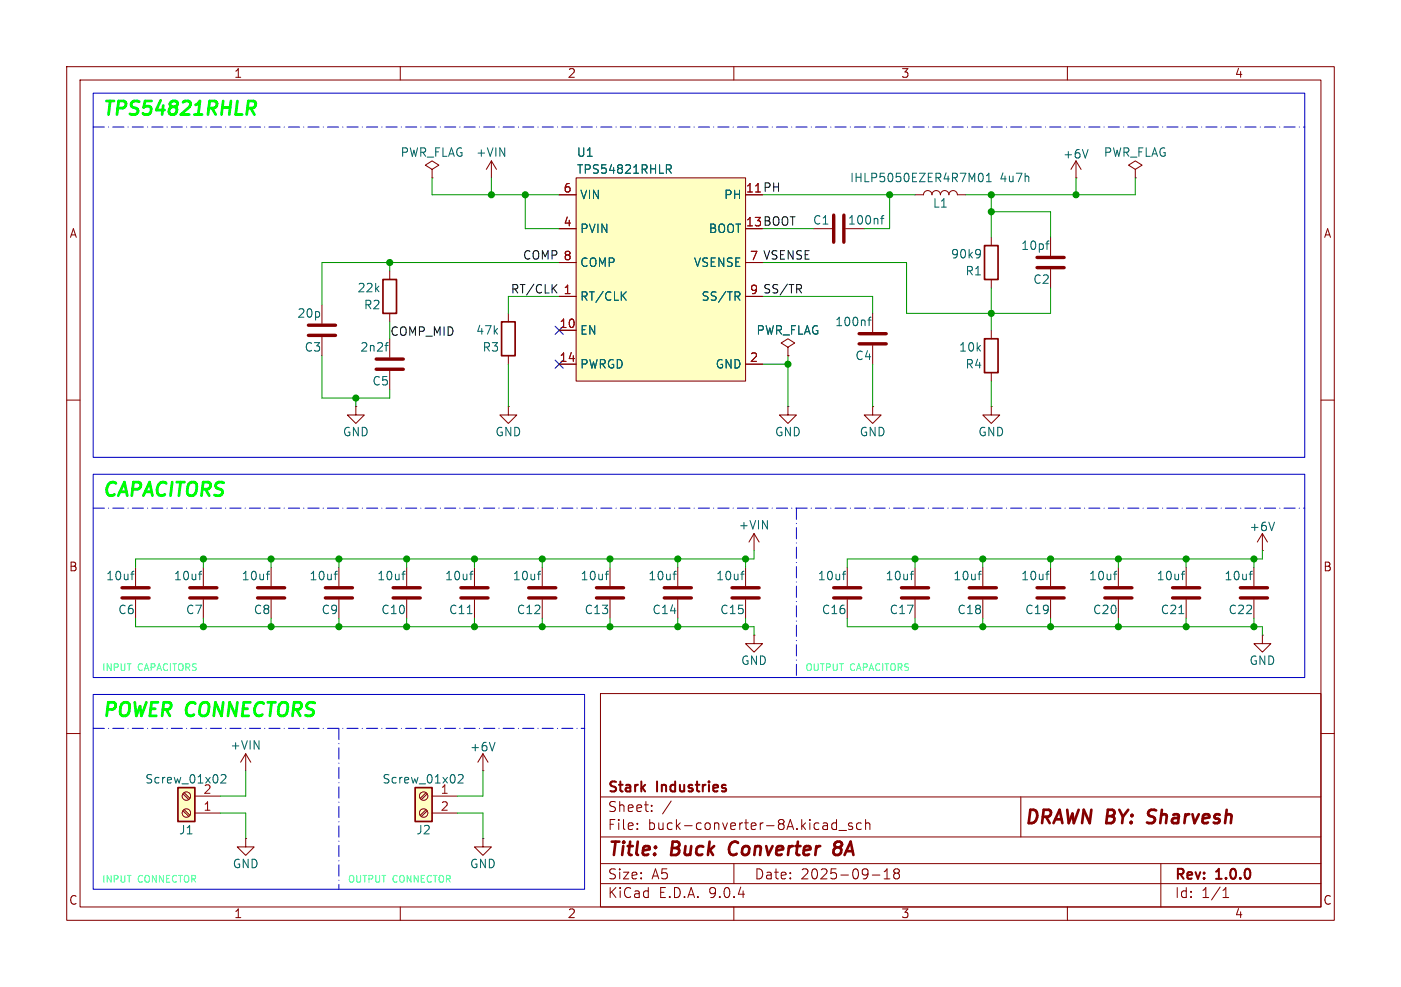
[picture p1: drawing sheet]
<svg xmlns="http://www.w3.org/2000/svg" width="210mm" height="148mm" viewBox="0 0 210 148" stroke-linecap="round" stroke-linejoin="round" font-family="sans-serif">
<g fill="none" stroke="#840000" stroke-width=".15">
<path d="M10 10h190v128h-190zM12 12h186v124h-186zM60 10v2M110 10v2M160 10v2M121.9 34.3h2.8M48.3 45.7v2.8M48.3 50.5v2.8M58.4 40.6v1.3M58.4 47v1.3M58.4 50.8v2.8M58.4 55.6v2.8"/>
<path d="M76.2 47v1.3M76.2 53.3v1.3M10 60h2M53.3 61v1.2h1.3l-1.3 1.3-1.2-1.3h1.2M53.3 61h.1M76.2 61v1.2h1.3l-1.3 1.3-1.3-1.3h1.3M76.2 61h.1M198 60h2M20.3 85.1v2.8M20.3 89.9v2.8M50.8 85.1v2.8M50.8 89.9v2.8"/>
<path d="M61 85.1v2.8M61 89.9v2.8M71.1 85.1v2.8M71.1 89.9v2.8M81.3 85.1v2.8M81.3 89.9v2.8M127 85.1v2.8M127 89.9v2.8M147.3 85.1v2.8M147.3 89.9v2.8M10 110h2M36.8 113l-.7 1.3"/>
<path d="M36.8 113l.8 1.3M36.8 113v2.6M72.4 115.6h.1M72.4 113l-.8 1.3M72.4 113l.8 1.3M72.4 113v2.6M90 104h108v32h-108zM90 119.5h108M153 119.5v6M198 110h2M60 136v2M72.4 125.7v1.3h1.3l-1.3 1.3-1.3-1.3h1.3"/>
<path d="M72.4 125.7h.1M90 132.5h108M90 129.5h108M90 125.5h108M95.5 124.2v.2M95.5 123.5v.1M97.7 121.5v.2M97.7 120.8v.1M100.6 120.1l-1.3 1.9M110 136v2M110 129.5v3M125.4 122.9v1.5"/>
<path d="M125.4 123.5l-.4-.1-.3 .3v.4l.1 .2h.6M125.8 124.5h1.1M127.8 123.5l-.4-.1-.2 .2v.2l.6 .2v.3h-.6M129.1 123.5l-.4-.1-.3 .3v.4l.1 .2h.6M129.7 123.5a.37 .37 0 0 1 .7 .1v.8M129.7 122.9v1.5M130.8 131.2h1.1M132.5 131.8h.9M132.5 130.7l.5-.4v1.5M134.3 130.9l-.3 .3v.4l.3 .2 .4-.1 .1-.2v-.4l-.3-.2M134.3 130.9l-.3-.3v-.2l.3-.1 .4 .1 .1 .2v.2l-.3 .1M134.3 130.9h.2"/>
<path d="M160 136v2M174 129.5v6.5M183.3 134.6h.9M183.3 133.5l.5-.4v1.5"/>
</g>
<path d="M109.6 126.5a1.27 1.27 0 0 0 0 1.6M125.4 127.1a.65 .65 0 0 0-.3 1 .66 .66 0 0 0 .8-.1M125.4 127.1h.4M125.8 127.1l.2 .1M125.9 126.2a.66 .66 0 0 0-.8 .4v.3l.3 .2M126 127l-.2 .1M171.9 123.3l.3 .1M172.2 121.6l-.1 .2 .1 .4" fill="none" stroke="#840000" stroke-width=".4"/>
<g fill="none" stroke="#840000" stroke-width=".51">
<path d="M125 32.3v4M126.5 32.3v4M46.2 50.3h4.1M46.2 48.8h4.1M56.4 55.4h4.1M56.4 53.8h4.1M18.3 89.7h4.1M18.3 88.1h4.1M48.8 89.7h4M48.8 88.1h4M58.9 89.7h4.1M58.9 88.1h4.1"/>
<path d="M69.1 89.7h4.1M69.1 88.1h4.1M79.2 89.7h4.1M79.2 88.1h4.1M125 89.7h4M125 88.1h4M145.3 89.7h4.1M145.3 88.1h4.1"/>
</g>
<g fill="none" stroke="#006464" stroke-width=".15">
<path d="M132 32.8h.5M132.5 32.3l-.3 .2v1.1M57.7 51.8h.5M58.2 51.4h-.3M19.6 86.1h.5M20.1 85.7h-.3M50.1 86.1h.5M50.6 85.7h-.3M60.2 86.1h.5M60.7 85.7h-.2M70 92h.8M70.4 86.1h.5"/>
<path d="M70.9 85.7h-.3M80.6 86.1h.4M81 85.7h-.2M126.3 86.1h.5M126.8 85.7h-.3M146.6 86.1h.5M147.1 85.7h-.3M74.2 111.3l-.4 1.3"/>
</g>
<path d="M57.4 41.9h2v5.1h-2zM75.2 48.3h2v5h-2z" fill="none" stroke="#840000" stroke-width=".25"/>
<path d="M62.2 118.1h2.6v5.1h-2.6z" fill="#ffffc2"/>
<path d="M62.2 118.1h2.6v5.1h-2.6z" fill="none" stroke="#840000" stroke-width=".25"/>
<g fill="none" stroke="#840000" stroke-width=".15">
<path d="M63.9 118.9l-.9 .8M64 119l-.8 .9M64.8 119.4h3.8M63.9 121.4l-.9 .9M64 121.6l-.8 .8M64.8 121.9h3.8"/>
<circle cx="63.5" cy="119.4" r=".63"/>
<circle cx="63.5" cy="121.9" r=".63"/>
</g>
<path d="M68.7 116.3l.5-.2 .2 .2v.2l-.8 .9h.8" fill="none" stroke="#006464" stroke-width=".15"/>
<path d="M26.7 118.1h2.5v5.1h-2.5z" fill="#ffffc2"/>
<path d="M26.7 118.1h2.5v5.1h-2.5z" fill="none" stroke="#840000" stroke-width=".25"/>
<g fill="none" stroke="#840000" stroke-width=".15">
<path d="M64.8 25.4l1-.6-1-.7-1 .7 1 .6v1.3M64.8 26.7h.1M73.7 24.1l-.8 1.3M73.7 24.1l.7 1.3M73.7 24.1v2.6M170.2 25.4l1-.6-1-.7-1 .7 1 .6v1.3M170.2 26.7h.1M30.5 85.1v2.8M30.5 89.9v2.8M40.6 85.1v2.8M40.6 89.9v2.8M113 95.3v1.2h1.3l-1.3 1.3-1.2-1.3h1.2"/>
<path d="M113 95.3h.1M113 80l-.7 1.3M113 80l.8 1.3M113 80v2.6M137.2 85.1v2.8M137.2 89.9v2.8M27.4 119l.9 .9M27.6 118.9l.9 .8M29.2 119.4h3.8M27.4 121.6l.9 .8M27.6 121.4l.9 .9M29.2 121.9h3.8"/>
<path d="M36.8 125.7v1.3h1.3l-1.3 1.3-1.2-1.3h1.2M36.8 125.7h.1"/>
<circle cx="27.9" cy="119.4" r=".63"/>
<circle cx="27.9" cy="121.9" r=".63"/>
</g>
<path d="M29.8 86.1h.4M30.2 85.7h-.2M39.9 86.1h.5M40.4 85.7h-.2M136.4 86.1h.5M136.9 85.7h-.2M33.1 116.3l.5-.2 .2 .2 .1 .2-.8 .9h.8" fill="none" stroke="#006464" stroke-width=".15"/>
<path d="M28.4 89.7h4.1M28.4 88.1h4.1M38.6 89.7h4.1M38.6 88.1h4.1M135.1 89.7h4.1M135.1 88.1h4.1" fill="none" stroke="#840000" stroke-width=".51"/>
<path d="M86.4 26.7h25.4v30.5h-25.4z" fill="#ffffc2"/>
<g fill="none" stroke="#840000" stroke-width=".15">
<path d="M83.8 29.2h2.6M83.8 34.3h2.6M83.8 39.4h2.6M86.4 26.7h25.4v30.5h-25.4zM111.8 39.4h2.5M137.2 29.2h1.2a.64 .64 0 0 1 .7-.6 .64 .64 0 0 1 .6 .6 .64 .64 0 0 1 .6-.6 .64 .64 0 0 1 .7 .6 .64 .64 0 0 1 .6-.6 .64 .64 0 0 1 .6 .6 .64 .64 0 0 1 .7-.6 .64 .64 0 0 1 .6 .6h1.3M148.6 35.6v1.2M157.5 35.6v2.8M161.3 26.7h.1M161.3 24.1l-.8 1.3M161.3 24.1l.8 1.3M161.3 24.1v2.6"/>
<path d="M83.8 44.5h2.6M83.8 49.5h2.6M83.8 54.6h2.6M111.8 44.5h2.5M111.8 54.6h2.5M118.1 52.1l1-.7-1-.6-1 .6 1 .7v1.2M118.1 53.3h.1M130.8 47v2.8M130.8 51.8v2.8M148.6 41.9v1.3M148.6 49.5v1.3M148.6 55.9v1.3"/>
<path d="M157.5 40.4v2.8M118.1 61v1.2h1.3l-1.3 1.3-1.3-1.3h1.3M118.1 61h.1M130.8 61v1.2h1.3l-1.3 1.3-1.3-1.3h1.3M130.8 61h.1M148.6 61v1.2h1.3l-1.3 1.3-1.3-1.3h1.3M148.6 61h.1M91.4 85.1v2.8M91.4 89.9v2.8M101.6 85.1v2.8M101.6 89.9v2.8M111.8 85.1v2.8"/>
<path d="M111.8 89.9v2.8M157.5 85.1v2.8M157.5 89.9v2.8M167.6 85.1v2.8M167.6 89.9v2.8M177.8 85.1v2.8M177.8 89.9v2.8M188 85.1v2.8M188 89.9v2.8M189.2 82.6h.1M189.2 95.3v1.2h1.3l-1.3 1.3-1.2-1.3h1.2M189.2 95.3h.1"/>
<path d="M189.2 80l-.7 1.3M189.2 80l.8 1.3M189.2 80v2.6"/>
</g>
<g fill="none" stroke="#006464" stroke-width=".15">
<path d="M99.9 24.7h.5l.2 .3-.1 .3-.6 .1M100.2 25.4l.4 .6M146.7 37.4l.2 .1a1.07 1.07 0 0 1-.1 1.1M146.8 26h.2a.69 .69 0 0 1 .5 .5 .69 .69 0 0 1-.3 .7h-.4M147 38l-.3 .2M147.9 27.2h.7M147.9 26.3l.3-.3v1.2M156.8 36.6h.4M157.2 36.1l-.2 .1M163.1 22.4l-.4 1.3M93.3 44.3l.6 .7M93.9 43.8l-.8 .7"/>
<path d="M110.5 44.4l.4 .6M110.8 43.8l.1 .2-.1 .4M130.1 48h.5M130.6 47.6l-.3 .2v1M191 78.3l-.4 1.3M90.7 86.1h.5M91.2 85.7h-.2M100.9 86.1h.5M101.4 85.7h-.3M111 86.1h.5M111.5 85.7h-.2M156.8 86.1h.4"/>
<path d="M157.2 85.7h-.2M166.9 86.1h.5M167.4 85.7h-.2M176.7 92h.7M177.1 86.1h.5M177.6 85.7h-.3M187.2 86.1h.5M187.7 85.7h-.2"/>
</g>
<g fill="none" stroke="#840000" stroke-width=".51">
<path d="M155.4 38.6h4.1M128.8 51.6h4M128.8 50h4M155.4 40.1h4.1M89.4 89.7h4.1M89.4 88.1h4.1M99.6 89.7h4M99.6 88.1h4M109.7 89.7h4.1M109.7 88.1h4.1M155.4 89.7h4.1M155.4 88.1h4.1"/>
<path d="M165.6 89.7h4.1M165.6 88.1h4.1M175.8 89.7h4M175.8 88.1h4M185.9 89.7h4.1M185.9 88.1h4.1"/>
</g>
<path d="M147.6 36.8h2v5.1h-2zM147.6 50.8h2v5.1h-2z" fill="none" stroke="#840000" stroke-width=".25"/>
<path d="M82.9 43.2l.6 .7M83.5 42.7l-.7 .7M119.7 43.3l.4 .6M120 42.7l.1 .2-.1 .4" fill="none" stroke="#0f0f0f" stroke-width=".15"/>
<path d="M14 19.1h181.6M14 76.2h181.6M119.4 76.2v25.4M14 109.2h73.6M50.8 109.2v24.2" fill="none" stroke="#0000c2" stroke-width=".15" stroke-dasharray="1.7 .6 0 .6"/>
<g fill="none" stroke="#009600" stroke-width=".15">
<path d="M58.4 39.4v1.2M64.8 26.7v2.5h19M73.7 26.7v2.5M78.7 29.2v5.1h5.1M83.8 39.4h-35.5v6.3M114.3 29.2h22.9M114.3 39.4h21.6v7.6h21.6v-3.8M114.3 34.3h7.6M133.3 29.2v5.1h-3.8M148.6 29.2v6.4M148.6 31.8h8.9v3.8M161.3 26.7v2.5"/>
<path d="M170.2 26.7v2.5h-25.4M48.3 53.3v6.4h10.1v-1.3M53.3 59.7v1.3M58.4 48.3v2.5M76.2 54.6v6.4M83.8 44.5h-7.6v2.5M114.3 44.5h16.5v2.5M114.3 54.6h3.8M118.1 53.3v7.7M130.8 54.6v6.4M148.6 43.2v6.3M148.6 57.2v3.8"/>
<path d="M20.3 92.7v1.3h92.7v1.3M30.5 83.8v1.3M30.5 92.7v1.3M40.6 83.8v1.3M40.6 92.7v1.3M50.8 83.8v1.3M50.8 92.7v1.3M61 83.8v1.3M61 92.7v1.3M71.1 83.8v1.3M71.1 92.7v1.3M81.3 83.8v1.3"/>
<path d="M81.3 92.7v1.3M91.4 83.8v1.3M91.4 92.7v1.3M101.6 83.8v1.3M101.6 92.7v1.3M111.8 83.8v1.3M111.8 92.7v1.3M113 82.6v1.2h-92.7v1.3M127 92.7v1.3h62.2v1.3M137.2 83.8v1.3M137.2 92.7v1.3M147.3 83.8v1.3"/>
<path d="M147.3 92.7v1.3M157.5 83.8v1.3M157.5 92.7v1.3M167.6 83.8v1.3M167.6 92.7v1.3M177.8 83.8v1.3M177.8 92.7v1.3M188 83.8v1.3M188 92.7v1.3M189.2 82.6v1.2h-62.2v1.3M36.8 115.6v3.8h-3.8M72.4 115.6v3.8h-3.8"/>
<path d="M33 121.9h3.8v3.8M68.6 121.9h3.8v3.8"/>
</g>
<path d="M83.2 48.9l1.2 1.2M83.2 54l1.2 1.2M84.4 48.9l-1.2 1.2M84.4 54l-1.2 1.2" fill="none" stroke="#000084" stroke-width=".15"/>
<path d="M37.2 15.1h.8l.2 .1a.59 .59 0 0 1-.3 1h-.8M37.6 16.2l.5 1" fill="none" stroke="#0f0" stroke-width=".41"/>
<path d="M14 14h181.6v54.6h-181.6zM14 71.1h181.6v30.5h-181.6zM14 104.1h73.6v29.3h-73.6z" fill="none" stroke="#0000c2" stroke-width=".15"/>
<g fill="#009600" stroke="#009600" stroke-width=".15">
<circle cx="53.3" cy="59.7" r=".46"/>
<circle cx="30.5" cy="83.8" r=".46"/>
<circle cx="73.7" cy="29.2" r=".46"/>
<circle cx="78.7" cy="29.2" r=".46"/>
<circle cx="157.5" cy="94" r=".46"/>
<circle cx="177.8" cy="83.8" r=".46"/>
<circle cx="157.5" cy="83.8" r=".46"/>
<circle cx="167.6" cy="94" r=".46"/>
<circle cx="177.8" cy="94" r=".46"/>
<circle cx="167.6" cy="83.8" r=".46"/>
<circle cx="188" cy="94" r=".46"/>
<circle cx="137.2" cy="94" r=".46"/>
<circle cx="137.2" cy="83.8" r=".46"/>
<circle cx="147.3" cy="83.8" r=".46"/>
<circle cx="147.3" cy="94" r=".46"/>
<circle cx="133.3" cy="29.2" r=".46"/>
<circle cx="118.1" cy="54.6" r=".46"/>
<circle cx="30.5" cy="94" r=".46"/>
<circle cx="40.6" cy="94" r=".46"/>
<circle cx="40.6" cy="83.8" r=".46"/>
<circle cx="58.4" cy="39.4" r=".46"/>
<circle cx="111.8" cy="94" r=".46"/>
<circle cx="91.4" cy="83.8" r=".46"/>
<circle cx="71.1" cy="83.8" r=".46"/>
<circle cx="91.4" cy="94" r=".46"/>
<circle cx="61" cy="83.8" r=".46"/>
<circle cx="61" cy="94" r=".46"/>
<circle cx="50.8" cy="83.8" r=".46"/>
<circle cx="81.3" cy="94" r=".46"/>
<circle cx="81.3" cy="83.8" r=".46"/>
<circle cx="71.1" cy="94" r=".46"/>
<circle cx="50.8" cy="94" r=".46"/>
<circle cx="148.6" cy="29.2" r=".46"/>
<circle cx="161.3" cy="29.2" r=".46"/>
<circle cx="148.6" cy="31.8" r=".46"/>
<circle cx="188" cy="83.8" r=".46"/>
<circle cx="148.6" cy="47" r=".46"/>
<circle cx="111.8" cy="83.8" r=".46"/>
<circle cx="101.6" cy="83.8" r=".46"/>
<circle cx="101.6" cy="94" r=".46"/>
</g>
<g font-size="2.8" fill="#0f0">
<text x="15.2" y="17.9">TPS54821RHLR</text>
<text x="15.2" y="75">CAPACITORS</text>
<text x="15.2" y="108.1">POWER CONNECTORS</text>
</g>
<g font-size="2.8" fill="#840000">
<text x="153.5" y="124.1">DRAWN BY:</text>
<text x="172.9" y="124.1">Sharvesh</text>
<text x="91" y="128.9">Title:</text>
<text x="100.7" y="128.9">Buck</text>
<text x="110.1" y="128.9">Converter</text>
<text x="126.6" y="128.9">8A</text>
</g>
<g font-size="2.1" fill="#840000">
<text x="91" y="119.2">Stark</text>
<text x="98.5" y="119.2">Industries</text>
<text x="91" y="124.7">File:</text>
<text x="91" y="122">Sheet:</text>
<text x="97.1" y="124.7">buck-converter-8A.kicad_sch</text>
<text x="91" y="134.9">KiCad</text>
<text x="91" y="132.1">Size:</text>
<text x="97.7" y="132.1">A5</text>
<text x="98.7" y="134.9">E.D.A.</text>
<text x="106.3" y="134.9">9.0.4</text>
<text x="113" y="132.1">Date:</text>
<text x="120" y="132.1">2025-09-18</text>
<text x="176" y="132.3">Rev:</text>
<text x="176" y="134.9">Id:</text>
<text x="180.1" y="134.9">1/1</text>
<text x="182.4" y="132.3">1.0.0</text>
</g>
<g font-size="1.8" fill="#840000">
<text x="35" y="11.9">1</text>
<text x="85" y="11.9">2</text>
<text x="135" y="11.9">3</text>
<text x="185" y="11.9">4</text>
<text x="10.3" y="35.9">A</text>
<text x="111.7" y="34">13 BOOT</text>
<text x="198.4" y="35.9">A</text>
<text x="10.3" y="85.9">B</text>
<text x="198.3" y="85.9">B</text>
<text x="10.3" y="135.9">C</text>
<text x="35" y="137.9">1</text>
<text x="85" y="137.9">2</text>
<text x="135" y="137.9">3</text>
<text x="185" y="137.9">4</text>
<text x="198.3" y="135.9">C</text>
</g>
<g font-size="1.8" fill="#006464">
<text x="60" y="23.7">PWR_FLAG</text>
<text x="71.3" y="23.7">+VIN</text>
<text x="86.4" y="23.7">U1</text>
<text x="159.3" y="24">+6V</text>
<text x="165.4" y="23.7">PWR_FLAG</text>
<text x="86.4" y="26.3">TPS54821RHLR</text>
<text x="127.3" y="27.5">IHLP5050EZER4R7M01</text>
<text x="149.9" y="27.5">4u7h</text>
<text x="86.9" y="30.1">VIN</text>
<text x="86.9" y="35.2">PVIN</text>
<text x="106.2" y="35.2">BOOT</text>
<text x="108.4" y="30.1">PH</text>
<text x="121.8" y="33.9">C1</text>
<text x="127" y="33.9">100nf</text>
<text x="139.7" y="31.3">L1</text>
<text x="86.9" y="40.2">COMP</text>
<text x="103.9" y="40.2">VSENSE</text>
<text x="142.5" y="39">90k9</text>
<text x="144.6" y="41.5">R1</text>
<text x="153" y="37.7">10pf</text>
<text x="44.5" y="47.9">20p</text>
<text x="53.5" y="44">22k</text>
<text x="54.5" y="46.6">R2</text>
<text x="86.9" y="45.3">RT/CLK</text>
<text x="105.1" y="45.3">SS/TR</text>
<text x="154.8" y="42.8">C2</text>
<text x="45.6" y="52.9">C3</text>
<text x="53.9" y="52.9">2n2f</text>
<text x="71.3" y="50.4">47k</text>
<text x="72.2" y="52.9">R3</text>
<text x="86.9" y="50.4">EN</text>
<text x="113.3" y="50.4">PWR_FLAG</text>
<text x="125.1" y="49.1">100nf</text>
<text x="143.7" y="52.9">10k</text>
<text x="55.7" y="58">C5</text>
<text x="86.9" y="55.5">PWRGD</text>
<text x="107.2" y="55.5">GND</text>
<text x="128.1" y="54.2">C4</text>
<text x="144.6" y="55.5">R4</text>
<text x="51.3" y="65.6">GND</text>
<text x="74.2" y="65.6">GND</text>
<text x="116.1" y="65.6">GND</text>
<text x="128.8" y="65.6">GND</text>
<text x="146.6" y="65.6">GND</text>
<text x="110.6" y="79.6">+VIN</text>
<text x="187.2" y="79.9">+6V</text>
<text x="15.8" y="87.2">10uf</text>
<text x="26" y="87.2">10uf</text>
<text x="36.1" y="87.2">10uf</text>
<text x="46.3" y="87.2">10uf</text>
<text x="56.5" y="87.2">10uf</text>
<text x="66.6" y="87.2">10uf</text>
<text x="76.8" y="87.2">10uf</text>
<text x="86.9" y="87.2">10uf</text>
<text x="97.1" y="87.2">10uf</text>
<text x="107.3" y="87.2">10uf</text>
<text x="122.5" y="87.2">10uf</text>
<text x="132.7" y="87.2">10uf</text>
<text x="142.8" y="87.2">10uf</text>
<text x="153" y="87.2">10uf</text>
<text x="163.1" y="87.2">10uf</text>
<text x="173.3" y="87.2">10uf</text>
<text x="183.5" y="87.2">10uf</text>
<text x="17.6" y="92.3">C6</text>
<text x="27.8" y="92.3">C7</text>
<text x="37.9" y="92.3">C8</text>
<text x="48.1" y="92.3">C9</text>
<text x="57.1" y="92.3">C10</text>
<text x="67.2" y="92.3">C11</text>
<text x="77.4" y="92.3">C12</text>
<text x="87.5" y="92.3">C13</text>
<text x="97.7" y="92.3">C14</text>
<text x="107.9" y="92.3">C15</text>
<text x="123.1" y="92.3">C16</text>
<text x="133.3" y="92.3">C17</text>
<text x="143.4" y="92.3">C18</text>
<text x="153.6" y="92.3">C19</text>
<text x="163.7" y="92.3">C20</text>
<text x="173.9" y="92.3">C21</text>
<text x="184.1" y="92.3">C22</text>
<text x="111" y="99.9">GND</text>
<text x="187.2" y="99.9">GND</text>
<text x="34.4" y="112.6">+VIN</text>
<text x="70.4" y="112.9">+6V</text>
<text x="21.7" y="117.7">Screw_01x02</text>
<text x="57.2" y="117.7">Screw_01x02</text>
<text x="26.7" y="125.3">J1</text>
<text x="62.3" y="125.3">J2</text>
<text x="34.8" y="130.4">GND</text>
<text x="70.4" y="130.4">GND</text>
</g>
<g font-size="1.8" fill="#a90000">
<text x="84.4" y="29">6</text>
<text x="111.7" y="29">11 PH</text>
<text x="111.7" y="29">11</text>
<text x="84.4" y="34">4</text>
<text x="111.7" y="34">13</text>
<text x="84.4" y="39.1">8</text>
<text x="112.3" y="39.1">7</text>
<text x="84.4" y="44.2">1</text>
<text x="112.3" y="44.2">9</text>
<text x="83.8" y="49.3">10</text>
<text x="83.8" y="54.4">14</text>
<text x="112.3" y="54.4">2</text>
<text x="30.4" y="119.1">2</text>
<text x="66" y="119.1">1</text>
<text x="30.4" y="121.7">1</text>
<text x="66" y="121.7">2</text>
</g>
<g font-size="1.8" fill="#0f0f0f">
<text x="78.3" y="39">COMP 8</text>
<text x="112.3" y="39.1">7 VSENSE</text>
<text x="76.5" y="44.1">RT/CLK</text>
<text x="112.3" y="44.2">9 SS/TR</text>
<text x="58.4" y="50.5">COMP_MID</text>
</g>
<g font-size="1.4" fill="#0ff">
<text x="15.2" y="100.8">INPUT</text>
<text x="20.7" y="100.8">CAPACITORS</text>
<text x="120.6" y="100.8">OUTPUT CAPACITORS</text>
<text x="15.2" y="132.6">INPUT</text>
<text x="20.7" y="132.6">CONNECTOR</text>
<text x="52.1" y="132.6">OUTPUT CONNECTOR</text>
</g>
</svg>
